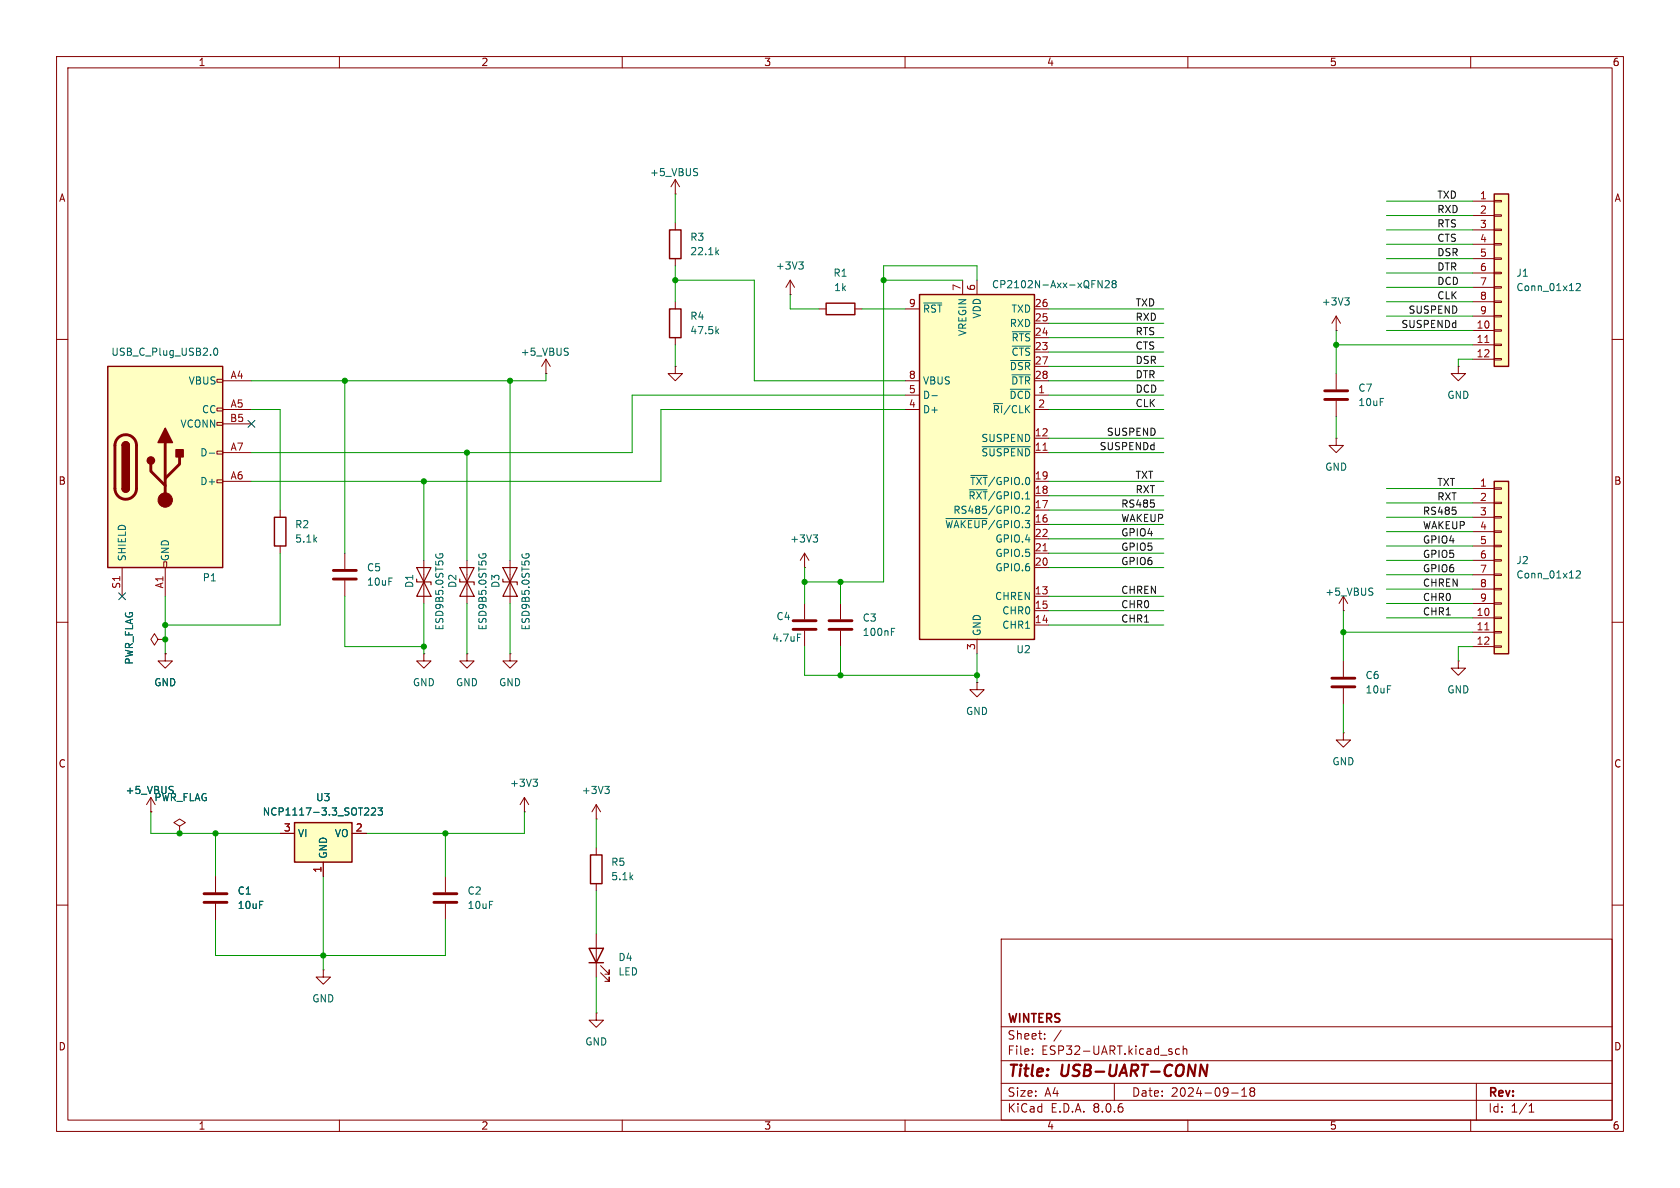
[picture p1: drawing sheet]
<svg xmlns="http://www.w3.org/2000/svg" width="297mm" height="210mm" viewBox="0 0 297 210" stroke-linecap="round" stroke-linejoin="round" font-family="sans-serif">
<g fill="none" stroke="#840000" stroke-width=".18">
<path d="M10 10h277v190h-277zM12 12h273v186h-273zM60 10v2M110 10v2M160 10v2M210 10v2M260 10v2M10 60h2M285 60h2M10 110h2M285 110h2M10 160h2"/>
<path d="M285 160h2M177 166h108v32h-108zM60 198v2M110 198v2M160 198v2M177 194.5h108M177 191.5h108M177 187.5h108M177 181.5h108M182.5 186.3v.1M182.5 185.5v.1M184.7 183.6v.1"/>
<path d="M184.7 182.8v.1M187.6 182.1l-1.3 2M197 191.5v3M208.5 185.5l-.4-.1-.3 .3v.4l.2 .2h.5M209.2 185.5l.2-.1 .3 .1 .1 .9M209.2 184.9v1.5M210 198v2M217.7 193.2h1.2M219.5 193.8h.9M219.5 192.7l.5-.4v1.5M221.2 192.9l-.2 .3v.3l.2 .3 .5-.1 .1-.2-.1-.4-.2-.2M221.2 192.9l-.2-.2 .2-.4 .5 .1 .1 .2-.3 .3"/>
<path d="M221.2 192.9h.3M260 198v2M261 191.5v6.5M270.3 196.6h.9M270.3 195.5l.4-.4v1.5"/>
</g>
<path d="M212.3 188.2l.9 2 .3-2" fill="none" stroke="#840000" stroke-width=".4"/>
<path d="M19 64.8h20.4v35.5h-20.4z" fill="#ffffc2"/>
<g fill="none" stroke="#840000" stroke-width=".18">
<path d="M38.4 79.8h1v.5h-1zM38.4 74.7h1v.5h-1zM38.4 72.1h1v.5h-1zM38.4 67.1h1v.5h-1zM39.4 67.3h5M39.4 72.4h5M39.4 74.9h5M29 99.3h.5v1h-.5zM38.4 84.8h1v.5h-1zM39.4 85.1h5M39.4 80h5M21.6 100.3v5.1"/>
<path d="M29.2 100.3v5.1M57.1 171.5v1.2h1.3l-1.3 1.3-1.2-1.3h1.2M57.1 171.5h.1"/>
</g>
<path d="M19 64.8h20.4v35.5h-20.4zM21.6 78.7a.64 .64 0 0 1 .6-.6 .64 .64 0 0 1 .7 .6M21.6 86.4a.64 .64 0 0 0 .6 .6 .64 .64 0 0 0 .7-.6" fill="none" stroke="#840000" stroke-width=".25"/>
<path d="M20.9 77.4a1.9 1.9 0 0 1 2-.4 1.9 1.9 0 0 1 1.2 1.7v7.7a1.91 1.91 0 0 1-1.9 1.9 1.91 1.91 0 0 1-1.9-1.9v-7.8l.2-.6zM29.2 78.2v10.2M26.7 82v1.3l2.5 2.6M31.7 80.8v1.2l-2.5 2.6" fill="none" stroke="#840000" stroke-width=".51"/>
<g fill="#840000" stroke="#840000" stroke-width=".25">
<path d="M21.6 86.4h1.3a.64 .64 0 0 1-.7 .6 .64 .64 0 0 1-.6-.6z"/>
<path d="M21.6 78.7h1.3v7.7h-1.3z"/>
<path d="M21.8 78.3a.64 .64 0 0 1 .7-.1 .64 .64 0 0 1 .4 .5h-1.3z"/>
<path d="M29.2 75.7l1.3 2.5h-2.6z"/>
<path d="M31.1 79.5h1.3v1.3h-1.3z"/>
<circle cx="26.7" cy="81.4" r=".63"/>
</g>
<circle cx="29.2" cy="88.4" r="1.27" fill="#840000" stroke="#840000" stroke-width=".18"/>
<path d="M37.9 61.6l.2-.1a.68 .68 0 0 1 .4 .7 .68 .68 0 0 1-.4 .6 .84 .84 0 0 1-.2-1.2zM37 80.1h1" fill="none" stroke="#006464" stroke-width=".18"/>
<path d="M52.1 145.4h10.1v7h-10.1z" fill="#ffffc2"/>
<path d="M118.4 54.6h2v5.1h-2zM146 53.6h5.1v2h-5.1zM52.1 145.4h10.1v7h-10.1z" fill="none" stroke="#840000" stroke-width=".25"/>
<g fill="none" stroke="#840000" stroke-width=".18">
<path d="M119.4 53.3v1.3M119.4 59.7v1.3M139.7 52.1h.1M139.7 49.5l-.8 1.3M139.7 49.5v2.6M139.7 49.5l.8 1.3M144.8 54.6h1.2M151.1 54.6h1.3M119.4 64.8v1.2h1.2l-1.2 1.3-1.3-1.3h1.3M119.4 64.8h.1M61 97.8v2.8M74.9 99.1v7.6"/>
<path d="M142.2 97.8v2.5M142.2 97.8l-.7 1.3M142.2 97.8l.8 1.3M27.9 113l-.6-1-.6 1 .6 1 .6-1h1.3M29.2 115.6v1.2h1.3l-1.3 1.3-1.3-1.3h1.3M29.2 115.6h.1M29.2 113h.1M61 102.6v2.8M74.9 115.6v1.2h1.3l-1.3 1.3-1.2-1.3h1.2M74.9 115.6h.1M82.5 115.6v1.2h1.3l-1.3 1.3-1.2-1.3h1.2M82.5 115.6h.1"/>
<path d="M90.2 115.6v1.2h1.2l-1.2 1.3-1.3-1.3h1.3M90.2 115.6h.1M142.2 100.3h.1M142.2 106.7v2.8M142.2 111.5v2.8M237.5 108h.1M237.5 105.4v2.6M237.5 116.8v2.8M237.5 105.4l-.8 1.3M237.5 105.4l.8 1.3M172.7 120.7v1.2h1.3l-1.3 1.3-1.3-1.3h1.3M172.7 120.7h.1"/>
<path d="M237.5 129.5v1.3h1.3l-1.3 1.3-1.3-1.3h1.3M237.5 129.5h.1M237.5 121.7v2.8M49.5 147.3h2.6M57.1 152.4v2.5M62.2 147.3h2.6M92.7 143.5h.1M92.7 141l-.8 1.2M92.7 141v2.5M92.7 141l.8 1.2"/>
</g>
<g fill="none" stroke="#006464" stroke-width=".18">
<path d="M126.7 58.5l.4 .5M127.1 58.2l-.5 .4M141.2 46.3h.8l-.4 .5M141.8 46.8l.2 .2v.3l-.2 .3M77.1 97.9l-.1 .4M77.8 98.1v-.2h.4l.1 .4M143.8 94.6h.7l-.4 .4M144.3 95l.2 .3v.3l-.2 .2M141 112.1h.6M242.5 104.6l.2 .3-.2 .3M242.5 104h.2M94.2 137.7h.8l-.4 .5"/>
<path d="M94.8 138.2l.2 .3v.3l-.2 .2M64.4 144.1h.8M65.1 142.9v.5M65.7 142.9l.5-.1 .2 .4-.8 .9h.8M66.8 142.8h.8l-.4 .5 .4 .1v.6l-.2 .1-.6-.1"/>
</g>
<path d="M58.9 102.4h4.1M58.9 100.8h4.1M140.2 111.3h4.1M140.2 109.7h4.1M235.5 119.9h4M235.5 121.4h4" fill="none" stroke="#840000" stroke-width=".51"/>
<path d="M73.7 102.4v.5h2.5v.5M73.7 100.3h2.5l-1.3 2.6zM74.9 102.9l1.3 2.5h-2.5z" fill="none" stroke="#840000" stroke-width=".2"/>
<path d="M264.2 85.1h2.5v30.5h-2.5z" fill="#ffffc2"/>
<g fill="none" stroke="#840000" stroke-width=".18">
<path d="M119.4 34.3h.1M119.4 31.8v2.5M119.4 39.4v1.2M119.4 31.8l-.8 1.2M119.4 31.8l.7 1.2M119.4 45.7v1.3M236.2 58.4h.1M236.2 55.9l-.7 1.3M236.2 55.9v2.5M236.2 55.9l.8 1.3M260.3 86.4h3.9M260.3 88.9h3.9"/>
<path d="M260.3 91.4h3.9M260.3 94h3.9M260.3 96.5h3.9M260.3 99.1h3.9M264.2 98.9h1.2v.3h-1.2zM264.2 96.4h1.2v.2h-1.2zM264.2 93.9h1.2v.2h-1.2zM264.2 91.3h1.2v.3h-1.2zM264.2 88.8h1.2v.2h-1.2zM264.2 86.2h1.2v.3h-1.2zM148.6 106.7v2.8M148.6 111.5v2.8"/>
<path d="M257.8 116.8v1.3h1.3l-1.3 1.3-1.3-1.3h1.3M257.8 116.8h.1M260.3 109.2h3.9M260.3 111.8h3.9M260.3 114.3h3.9M260.3 101.6h3.9M260.3 104.1h3.9M260.3 106.7h3.9M264.2 114.2h1.2v.2h-1.2zM264.2 111.6h1.2v.3h-1.2zM264.2 109.1h1.2v.2h-1.2zM264.2 106.6h1.2v.2h-1.2z"/>
<path d="M264.2 104h1.2v.3h-1.2zM264.2 101.5h1.2v.2h-1.2z"/>
</g>
<path d="M118.4 40.6h2v5.1h-2zM264.2 85.1h2.5v30.5h-2.5z" fill="none" stroke="#840000" stroke-width=".25"/>
<path d="M262.5 111.3h.7" fill="none" stroke="#a90000" stroke-width=".18"/>
<path d="M123.1 30.5l.2 .2-.2 .4M123.1 29.8l.2 .1M126.7 44.5l.4 .5M127.1 44.2l-.5 .5M237.7 52.6h.8l-.4 .5M238.3 53.1l.2 .3v.3l-.2 .2M157.6 111.7h.4M157.6 111.1h.6M278.7 101l.4-.1 .3 .4-.8 .9h.8" fill="none" stroke="#006464" stroke-width=".18"/>
<path d="M146.6 111.3h4M146.6 109.7h4" fill="none" stroke="#840000" stroke-width=".51"/>
<path d="M264.2 34.3h2.5v30.5h-2.5z" fill="#ffffc2"/>
<g fill="none" stroke="#840000" stroke-width=".18">
<path d="M260.3 35.6h3.9M260.3 38.1h3.9M264.2 38h1.2v.2h-1.2zM264.2 35.4h1.2v.3h-1.2zM260.3 58.4h3.9M260.3 40.6h3.9M260.3 43.2h3.9M260.3 45.7h3.9M260.3 48.3h3.9M260.3 50.8h3.9M260.3 53.3h3.9M260.3 55.9h3.9"/>
<path d="M264.2 58.3h1.2v.2h-1.2zM264.2 55.8h1.2v.2h-1.2zM264.2 53.2h1.2v.3h-1.2zM264.2 50.7h1.2v.2h-1.2zM264.2 48.1h1.2v.3h-1.2zM264.2 45.6h1.2v.2h-1.2zM264.2 43.1h1.2v.2h-1.2zM264.2 40.5h1.2v.3h-1.2zM96.5 66h.1M96.5 63.5l-.7 1.3M96.5 63.5v2.5M96.5 63.5l.8 1.3"/>
<path d="M236.2 77.5v1.2h1.3l-1.3 1.3-1.3-1.3h1.3M236.2 77.5h.1M236.2 66v2.8M236.2 70.9v2.8M257.8 64.8v1.2h1.3l-1.3 1.3-1.3-1.3h1.3M257.8 64.8h.1M260.3 61h3.9M260.3 63.5h3.9M264.2 63.4h1.2v.2h-1.2zM264.2 60.8h1.2v.3h-1.2zM49.5 90.2v1.2M49.5 96.5v1.3"/>
<path d="M82.5 99.1v7.6M90.2 99.1v7.6M26.7 143.5h.1M26.7 141l-.8 1.2M26.7 141v2.5M26.7 141l.7 1.2M31.7 146.1l1.1-.7-1.1-.6-1 .6 1 .7v1.2M31.7 147.3h.1M78.7 154.9v2.8M78.7 159.8v2.8M105.4 144.8h.1M105.4 142.2l-.8 1.3"/>
<path d="M105.4 142.2v2.6M105.4 142.2l.8 1.3"/>
</g>
<path d="M264.2 34.3h2.5v30.5h-2.5zM48.5 91.4h2v5.1h-2z" fill="none" stroke="#840000" stroke-width=".25"/>
<path d="M262.5 60.5h.7" fill="none" stroke="#a90000" stroke-width=".18"/>
<path d="M278.7 50.2l.4-.1 .3 .4-.8 .9h.8M100.2 62.2l.3 .2-.3 .4M100.3 61.5l.2 .1M84.7 97.9v.4M85.4 98.1v-.2h.4l.1 .4M92.3 97.9v.4M93 98.1v-.2h.4l.1 .4M30.4 139.7l.2 .2M30.4 139l.2 .1M106.9 139h.8l-.4 .5M107.5 139.5l.2 .2v.3l-.2 .3" fill="none" stroke="#006464" stroke-width=".18"/>
<path d="M81.3 102.4v.5h2.5v.5M81.3 100.3h2.5l-1.3 2.6zM82.5 102.9l1.3 2.5h-2.5zM88.9 102.4v.5h2.5v.5M88.9 100.3h2.5l-1.2 2.6zM90.2 102.9l1.2 2.5h-2.5z" fill="none" stroke="#840000" stroke-width=".2"/>
<path d="M234.2 70.6h4.1M234.2 69.1h4.1M76.7 159.5h4.1M76.7 158h4.1" fill="none" stroke="#840000" stroke-width=".51"/>
<path d="M162.6 52.1h20.3v60.9h-20.3z" fill="#ffffc2"/>
<path d="M162.6 52.1h20.3v60.9h-20.3zM104.4 151.1h2v5.1h-2zM104.1 167.6h2.6l-1.3 2.6zM104.1 170.2h2.6" fill="none" stroke="#840000" stroke-width=".25"/>
<g fill="none" stroke="#840000" stroke-width=".18">
<path d="M160 54.6h2.6M170.2 49.5v2.6M172.7 49.5v2.6M182.9 59.7h2.5M182.9 57.2h2.5M182.9 54.6h2.5M160 69.9h2.6M160 72.4h2.6M160 67.3h2.6M182.9 69.9h2.5M182.9 77.5h2.5M182.9 72.4h2.5"/>
<path d="M182.9 62.2h2.5M182.9 64.8h2.5M182.9 67.3h2.5M182.9 80h2.5M182.9 92.7h2.5M182.9 90.2h2.5M182.9 87.6h2.5M182.9 85.1h2.5M182.9 97.8h2.5M182.9 95.3h2.5M29.2 115.6h.1M29.2 113h.1"/>
<path d="M172.7 113v2.6M182.9 105.4h2.5M182.9 110.5h2.5M182.9 108h2.5M182.9 100.3h2.5M26.7 143.5h.1M31.7 147.3h.1M38.1 154.9v2.8M38.1 159.8v2.8M49.5 147.3h2.6M57.1 152.4v2.5M62.2 147.3h2.6"/>
<path d="M105.4 149.9v1.2M105.4 156.2v1.3M105.4 179.1v1.2h1.3l-1.3 1.3-1.3-1.3h1.3M105.4 179.1h.1M105.4 165.1v7.6M106.2 172l1.5 1.5v-.8v.8h-.8M106.2 170.7l1.5 1.5v-.7v.7h-.8"/>
</g>
<g fill="none" stroke="#006464" stroke-width=".18">
<path d="M163.3 53.6h3.2M179 58.6h3.1M194.1 49.6l.7 1.3v-1.3M195.4 49.7l.5-.1 .2 .4-.8 .9h.8M196.8 50.1l-.2-.2 .2-.3h.3l.2 .2-.2 .3M196.8 50.1l-.2 .3 .1 .4 .1 .1 .4-.1 .1-.2v-.2l-.2-.3M196.8 50.1h.3M164.7 69.9h1M173.6 79h8.5M178.6 68.8h3.5M178.6 63.7h3.5M178.9 66.3h3.2"/>
<path d="M179 61.2h3.1M167.2 91.7h7.3M171.3 86.6h3.2M171.6 84h2.9M180.8 90.6v.1M181.3 89.6l.5-.1 .2 .3-.8 .9h.8M30.4 139.7l.2 .2M30.4 139l.2 .1M64.4 144.1h.8M65.1 142.9v.5M65.7 142.9l.5-.1 .2 .4-.8 .9h.8M66.8 142.8h.8l-.4 .5 .4 .1v.6l-.2 .1-.6-.1"/>
</g>
<path d="M184.4 79.6h.7M184.4 97.4h.7" fill="none" stroke="#a90000" stroke-width=".18"/>
<path d="M36.1 159.5h4M36.1 158h4" fill="none" stroke="#840000" stroke-width=".51"/>
<path d="M204 89v.5M257.4 90.3v.5" fill="none" stroke="#0f0f0f" stroke-width=".18"/>
<g fill="none" stroke="#009600" stroke-width=".18">
<path d="M119.4 34.3v5.1M245.1 35.6h15.2M245.1 38.1h15.2M119.4 49.5h13.9v17.8h26.7M119.4 47v6.3M139.7 52.1v2.5h5.1M152.4 54.6h7.6M156.2 49.5h14M172.7 49.5v-2.5h-16.5v55.9h-14M185.4 59.7h20.3M185.4 54.6h20.3M185.4 57.2h20.3"/>
<path d="M236.2 58.4v7.6M245.1 58.4h15.2M245.1 53.3h15.2M245.1 40.6h15.2M245.1 43.2h15.2M245.1 50.8h15.2M245.1 45.7h15.2M245.1 48.3h15.2M245.1 55.9h15.2M44.4 72.4h5.1v17.8M61 67.3v30.5M90.2 67.3v31.8"/>
<path d="M96.5 66v1.3h-52.1M119.4 61v3.8M160 72.4h-43.2v12.7h-72.4M160 69.9h-48.2v10.1h-67.4M185.4 67.3h20.3M185.4 72.4h20.3M185.4 69.9h20.3M185.4 77.5h20.3M185.4 62.2h20.3M185.4 64.8h20.3M236.2 73.7v3.8M236.2 61h24.1"/>
<path d="M260.3 63.5h-2.5v1.3M49.5 97.8v12.7h-20.3M74.9 85.1v14M82.5 80v19.1M185.4 85.1h20.3M185.4 80h20.3M185.4 87.6h20.3M185.4 92.7h20.3M185.4 97.8h20.3M185.4 95.3h20.3M185.4 90.2h20.3M245.1 86.4h15.2"/>
<path d="M245.1 94h15.2M245.1 99.1h15.2M245.1 88.9h15.2M245.1 96.5h15.2M245.1 91.4h15.2M29.2 105.4v10.2M61 105.4v8.9h13.9M74.9 106.7v8.9M82.5 106.7v8.9M90.2 106.7v8.9M142.2 100.3v6.4M142.2 114.3v5.1h30.5"/>
<path d="M148.6 102.9v3.8M148.6 114.3v5.1M172.7 115.6v5.1M185.4 110.5h20.3M185.4 100.3h20.3M185.4 108h20.3M185.4 105.4h20.3M237.5 111.8h22.8M237.5 108v8.8M245.1 101.6h15.2M245.1 106.7h15.2M245.1 109.2h15.2"/>
<path d="M245.1 104.1h15.2M260.3 114.3h-2.5v2.5M237.5 124.5v5M26.7 143.5v3.8h22.8M38.1 147.3v7.6M57.1 154.9v16.6M78.7 147.3v7.6M92.7 143.5v3.8h-27.9M105.4 144.8v5.1M105.4 157.5v7.6M38.1 162.6v6.3h40.6v-6.3M105.4 172.7v6.4"/>
</g>
<path d="M43.8 74.3l1.3 1.2M45.1 74.3l-1.3 1.2M21 104.8l1.2 1.2M22.2 104.8l-1.2 1.2" fill="none" stroke="#000084" stroke-width=".18"/>
<g fill="#009600" stroke="#009600" stroke-width=".18">
<circle cx="31.7" cy="147.3" r=".46"/>
<circle cx="38.1" cy="147.3" r=".46"/>
<circle cx="57.1" cy="168.9" r=".46"/>
<circle cx="29.2" cy="110.5" r=".46"/>
<circle cx="78.7" cy="147.3" r=".46"/>
<circle cx="29.2" cy="113" r=".46"/>
<circle cx="148.6" cy="102.9" r=".46"/>
<circle cx="142.2" cy="102.9" r=".46"/>
<circle cx="148.6" cy="119.4" r=".46"/>
<circle cx="119.4" cy="49.5" r=".46"/>
<circle cx="156.2" cy="49.5" r=".46"/>
<circle cx="172.7" cy="119.4" r=".46"/>
<circle cx="237.5" cy="111.8" r=".46"/>
<circle cx="61" cy="67.3" r=".46"/>
<circle cx="90.2" cy="67.3" r=".46"/>
<circle cx="82.5" cy="80" r=".46"/>
<circle cx="74.9" cy="85.1" r=".46"/>
<circle cx="74.9" cy="114.3" r=".46"/>
<circle cx="236.2" cy="61" r=".46"/>
</g>
<g font-size="2.8" fill="#840000">
<text x="178" y="190.9">Title:</text>
<text x="187.7" y="190.9">USB-UART-CONN</text>
</g>
<g font-size="2.1" fill="#840000">
<text x="178" y="184">Sheet:</text>
<text x="178" y="181.2">WINTERS</text>
<text x="178" y="186.7">File:</text>
<text x="184.1" y="186.7">ESP32-UART.kicad_sch</text>
<text x="178" y="196.9">KiCad</text>
<text x="178" y="194.1">Size:</text>
<text x="184.7" y="194.1">A4</text>
<text x="185.7" y="196.9">E.D.A.</text>
<text x="193.3" y="196.9">8.0.6</text>
<text x="200" y="194.1">Date:</text>
<text x="207" y="194.1">2024-09-18</text>
<text x="263" y="194.3">Rev:</text>
<text x="263" y="196.9">Id:</text>
<text x="267.1" y="196.9">1/1</text>
</g>
<g font-size="1.8" fill="#840000">
<text x="35" y="11.9">1</text>
<text x="85" y="11.9">2</text>
<text x="135" y="11.9">3</text>
<text x="185" y="11.9">4</text>
<text x="235" y="11.9">5</text>
<text x="285" y="11.9">6</text>
<text x="10.3" y="35.9">A</text>
<text x="285.3" y="35.9">A</text>
<text x="10.3" y="85.9">B</text>
<text x="285.3" y="85.9">B</text>
<text x="10.3" y="135.9">C</text>
<text x="285.3" y="135.9">C</text>
<text x="10.3" y="185.9">D</text>
<text x="285.3" y="185.9">D</text>
<text x="35" y="199.9">1</text>
<text x="85" y="199.9">2</text>
<text x="135" y="199.9">3</text>
<text x="185" y="199.9">4</text>
<text x="235" y="199.9">5</text>
<text x="285" y="199.9">6</text>
</g>
<g font-size="1.8" fill="#006464">
<text x="114.8" y="31.3">+5_VBUS</text>
<text x="121.9" y="42.8">R3</text>
<text x="121.9" y="45.3">22.1k</text>
<text x="137.1" y="47.9">+3V3</text>
<text x="147.2" y="49.1">R1</text>
<text x="147.4" y="51.7">1k</text>
<text x="175.3" y="51.2">CP2102N-Axx-xQFN28</text>
<text x="268" y="49.1">J1</text>
<text x="268" y="51.7">Conn_01x12</text>
<text x="121.9" y="56.7">R4</text>
<text x="121.9" y="59.3">47.5k</text>
<text x="163.1" y="55.5">~{RST}</text>
<text x="171" y="59.5" transform="rotate(-90 171 59.5)">VREGIN</text>
<text x="173.6" y="56.4" transform="rotate(-90 173.6 56.4)">VDD</text>
<text x="178.4" y="58">RXD</text>
<text x="178.7" y="55.5">TXD</text>
<text x="233.6" y="54.2">+3V3</text>
<text x="19.6" y="63.1">USB_C_Plug_USB2.0</text>
<text x="92" y="63.1">+5_VBUS</text>
<text x="178.4" y="65.6">~{DSR}</text>
<text x="178.7" y="63.1">~{CTS}</text>
<text x="178.7" y="60.6">~{RTS}</text>
<text x="33.3" y="68.2">VBUS</text>
<text x="163.1" y="70.7">D-</text>
<text x="163.1" y="68.2">VBUS</text>
<text x="178.4" y="70.7">~{DCD}</text>
<text x="178.7" y="68.2">~{DTR}</text>
<text x="240" y="69.4">C7</text>
<text x="240" y="72">10uF</text>
<text x="255.8" y="70.7">GND</text>
<text x="31.8" y="75.8">VCONN</text>
<text x="35.6" y="73.3">CC</text>
<text x="163.1" y="73.3">D+</text>
<text x="175.4" y="73.3">~{RI}/CLK</text>
<text x="35.3" y="80.9">D-</text>
<text x="173.4" y="80.9">~{SUSPEND}</text>
<text x="173.4" y="78.3">SUSPEND</text>
<text x="234.2" y="83.4">GND</text>
<text x="35.3" y="86">D+</text>
<text x="171.1" y="88.5">~{RXT}/GPIO.1</text>
<text x="171.4" y="86">~{TXT}/GPIO.0</text>
<text x="52.1" y="93.6">R2</text>
<text x="167" y="93.6">~{WAKEUP}/GPIO.3</text>
<text x="168.4" y="91">RS485/GPIO.2</text>
<text x="22.5" y="99.3" transform="rotate(-90 22.5 99.3)">SHIELD</text>
<text x="30.1" y="99.3" transform="rotate(-90 30.1 99.3)">GND</text>
<text x="52.1" y="96.1">5.1k</text>
<text x="64.8" y="101.2">C5</text>
<text x="139.6" y="96.1">+3V3</text>
<text x="175.9" y="101.2">GPIO.6</text>
<text x="175.9" y="98.7">GPIO.5</text>
<text x="175.9" y="96.1">GPIO.4</text>
<text x="268" y="99.9">J2</text>
<text x="35.7" y="103">P1</text>
<text x="64.8" y="103.7">10uF</text>
<text x="73.3" y="104" transform="rotate(-90 73.3 104)">D1</text>
<text x="80.9" y="104" transform="rotate(-90 80.9 104)">D2</text>
<text x="88.5" y="104" transform="rotate(-90 88.5 104)">D3</text>
<text x="175.8" y="106.3">CHREN</text>
<text x="234.2" y="105.5">+5_VBUS</text>
<text x="268" y="102.5">Conn_01x12</text>
<text x="78.6" y="111.5" transform="rotate(-90 78.6 111.5)">ESD9B5.0ST5G</text>
<text x="86.2" y="111.5" transform="rotate(-90 86.2 111.5)">ESD9B5.0ST5G</text>
<text x="93.8" y="111.5" transform="rotate(-90 93.8 111.5)">ESD9B5.0ST5G</text>
<text x="136.4" y="113.6">4.7uF</text>
<text x="137.2" y="109.8">C4</text>
<text x="152.4" y="110.1">C3</text>
<text x="152.4" y="112.6">100nF</text>
<text x="173.6" y="112.5" transform="rotate(-90 173.6 112.5)">GND</text>
<text x="177.1" y="111.4">CHR1</text>
<text x="177.1" y="108.8">CHR0</text>
<text x="23.7" y="117.6" transform="rotate(-90 23.7 117.6)">PWR_FLAG</text>
<text x="179.6" y="115.7">U2</text>
<text x="27.2" y="121.5">GND</text>
<text x="72.9" y="121.5">GND</text>
<text x="80.5" y="121.5">GND</text>
<text x="88.1" y="121.5">GND</text>
<text x="241.3" y="120.2">C6</text>
<text x="241.3" y="122.8">10uF</text>
<text x="255.8" y="122.8">GND</text>
<text x="170.7" y="126.6">GND</text>
<text x="235.5" y="135.5">GND</text>
<text x="22.1" y="140.6">+5_VBUS</text>
<text x="27.2" y="141.8">PWR_FLAG</text>
<text x="55.8" y="141.8">U3</text>
<text x="90.1" y="139.3">+3V3</text>
<text x="102.8" y="140.6">+3V3</text>
<text x="46.3" y="144.4">NCP1117-3.3_SOT223</text>
<text x="52.6" y="148.2">VI</text>
<text x="59.1" y="148.2">VO</text>
<text x="58" y="151.9" transform="rotate(-90 58 151.9)">GND</text>
<text x="108" y="153.3">R5</text>
<text x="108" y="155.8">5.1k</text>
<text x="41.9" y="158.3">C1</text>
<text x="41.9" y="160.9">10uF</text>
<text x="82.6" y="158.3">C2</text>
<text x="82.6" y="160.9">10uF</text>
<text x="109.2" y="170.1">D4</text>
<text x="109.2" y="172.6">LED</text>
<text x="55.1" y="177.4">GND</text>
<text x="103.4" y="185">GND</text>
</g>
<g font-size="1.8" fill="#0f0f0f">
<text x="254" y="35.2">TXD</text>
<text x="254" y="40.3">RTS</text>
<text x="254" y="37.8">RXD</text>
<text x="254" y="45.4">DSR</text>
<text x="254" y="42.8">CTS</text>
<text x="254" y="47.9">DTR</text>
<text x="254" y="53">CLK</text>
<text x="254" y="50.5">DCD</text>
<text x="200.7" y="59.3">RTS</text>
<text x="200.7" y="54.3">TXD</text>
<text x="200.7" y="56.8">RXD</text>
<text x="247.6" y="58.1">SUSPENDd</text>
<text x="248.9" y="55.5">SUSPEND</text>
<text x="200.7" y="64.4">DSR</text>
<text x="200.7" y="61.9">CTS</text>
<text x="200.7" y="67">DTR</text>
<text x="200.7" y="69.5">DCD</text>
<text x="195.6" y="77.1">SUSPEND</text>
<text x="200.7" y="72">CLK</text>
<text x="194.3" y="79.7">SUSPENDd</text>
<text x="198.1" y="89.8">RS485</text>
<text x="200.7" y="87.3">RXT</text>
<text x="200.7" y="84.7">TXT</text>
<text x="254" y="88.6">RXT</text>
<text x="254" y="86">TXT</text>
<text x="198.1" y="94.9">GPIO4</text>
<text x="198.1" y="92.4">WAKEUP</text>
<text x="251.5" y="91.1">RS485</text>
<text x="251.5" y="93.6">WAKEUP</text>
<text x="198.1" y="97.4">GPIO5</text>
<text x="198.1" y="100">GPIO6</text>
<text x="251.5" y="96.2">GPIO4</text>
<text x="251.5" y="98.7">GPIO5</text>
<text x="251.5" y="101.3">GPIO6</text>
<text x="198.1" y="107.6">CHR0</text>
<text x="198.1" y="105.1">CHREN</text>
<text x="251.5" y="106.3">CHR0</text>
<text x="251.5" y="103.8">CHREN</text>
<text x="198.1" y="110.1">CHR1</text>
<text x="251.5" y="108.9">CHR1</text>
</g>
<g font-size="1.8" fill="#a90000">
<text x="261.5" y="35.3">1</text>
<text x="261.5" y="37.8">2</text>
<text x="261.5" y="40.4">3</text>
<text x="261.5" y="42.9">4</text>
<text x="261.5" y="45.5">5</text>
<text x="169.9" y="51.5" transform="rotate(-90 169.9 51.5)">7</text>
<text x="172.5" y="51.5" transform="rotate(-90 172.5 51.5)">6</text>
<text x="261.5" y="48">6</text>
<text x="261.5" y="50.5">7</text>
<text x="261.5" y="53.1">8</text>
<text x="160.6" y="54.4">9</text>
<text x="182.8" y="59.4">24</text>
<text x="182.8" y="56.9">25</text>
<text x="182.8" y="54.4">26</text>
<text x="260.9" y="58.2">10</text>
<text x="261.5" y="55.6">9</text>
<text x="182.8" y="62">23</text>
<text x="182.8" y="64.5">27</text>
<text x="260.9" y="60.7">11</text>
<text x="260.9" y="63.2">12</text>
<text x="40.7" y="67.1">A4</text>
<text x="160.6" y="69.6">5</text>
<text x="160.6" y="67.1">8</text>
<text x="182.8" y="67.1">28</text>
<text x="183.4" y="69.6">1</text>
<text x="40.6" y="74.7">B5</text>
<text x="40.7" y="72.1">A5</text>
<text x="160.6" y="72.1">4</text>
<text x="182.8" y="77.2">12</text>
<text x="183.4" y="72.1">2</text>
<text x="40.7" y="79.8">A7</text>
<text x="182.8" y="79.8">11</text>
<text x="40.7" y="84.8">A6</text>
<text x="182.8" y="89.9">17</text>
<text x="182.8" y="87.4">18</text>
<text x="182.8" y="84.8">19</text>
<text x="261.5" y="86.1">1</text>
<text x="261.5" y="88.6">2</text>
<text x="182.8" y="92.5">16</text>
<text x="182.8" y="95">22</text>
<text x="261.5" y="91.2">3</text>
<text x="261.5" y="93.7">4</text>
<text x="182.8" y="100.1">20</text>
<text x="182.8" y="97.5">21</text>
<text x="261.5" y="96.3">5</text>
<text x="261.5" y="98.8">6</text>
<text x="261.5" y="101.3">7</text>
<text x="21.3" y="104.2" transform="rotate(-90 21.3 104.2)">S1</text>
<text x="29" y="104.1" transform="rotate(-90 29 104.1)">A1</text>
<text x="182.8" y="105.2">13</text>
<text x="182.8" y="107.7">15</text>
<text x="261.5" y="103.9">8</text>
<text x="261.5" y="106.4">9</text>
<text x="182.8" y="110.2">14</text>
<text x="260.9" y="109">10</text>
<text x="260.9" y="111.5">11</text>
<text x="172.5" y="115" transform="rotate(-90 172.5 115)">3</text>
<text x="260.9" y="114">12</text>
<text x="50.1" y="147.1">3</text>
<text x="62.8" y="147.1">2</text>
<text x="56.9" y="154.4" transform="rotate(-90 56.9 154.4)">1</text>
</g>
</svg>
